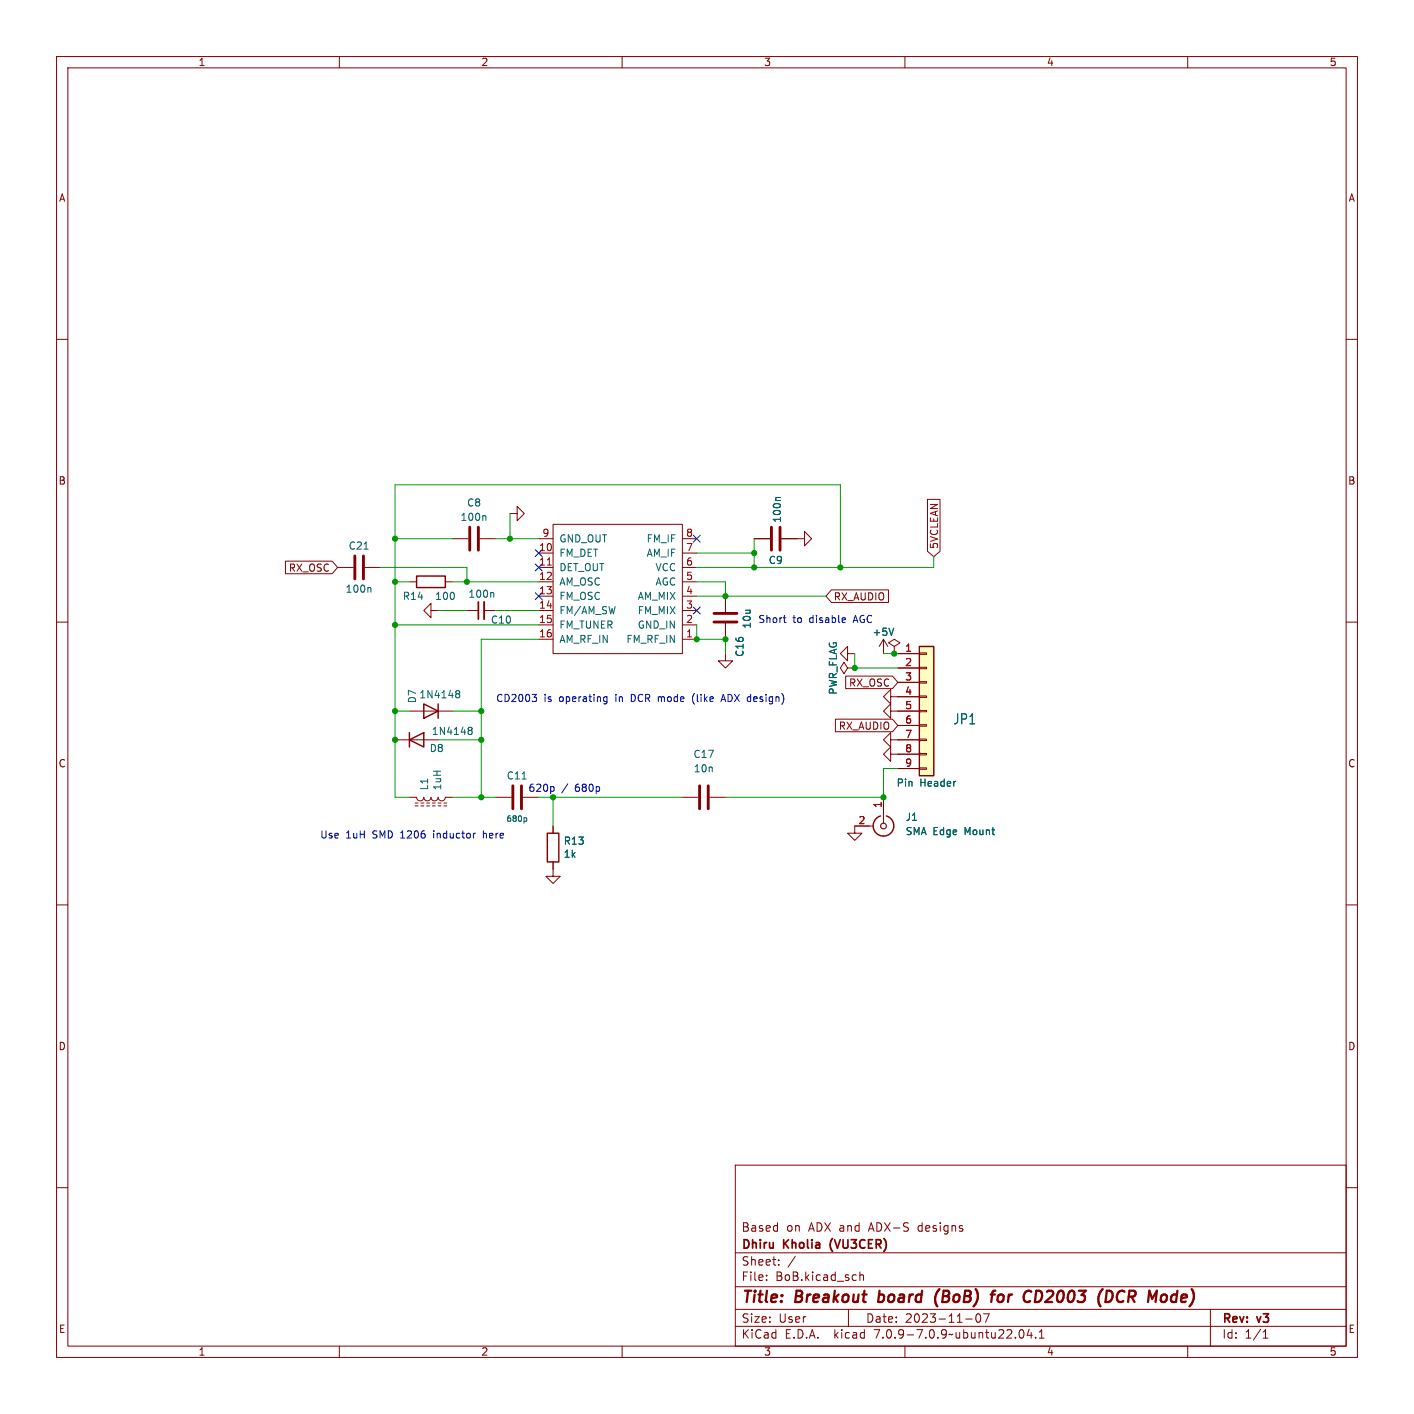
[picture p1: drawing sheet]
<svg xmlns="http://www.w3.org/2000/svg" width="250mm" height="250mm" viewBox="0 0 250 250" stroke-linecap="round" stroke-linejoin="round" font-family="sans-serif">
<g fill="none" stroke="#840000" stroke-width=".18">
<path d="M10 10h230v230h-230zM12 12h226v226h-226zM60 10v2M110 10v2M160 10v2M210 10v2M10 60h2M238 60h2M50.5 99.2h8.2l1 1.1-1 1.1h-8.2zM80 95.2h2.8M84.8 95.2h2.8M90.2 90.8h1.2v-1.3l1.3 1.3-1.3 1.3v-1.3"/>
<path d="M95.2 97.8h2.6M95.2 95.2h2.6M97.8 92.7h22.8v22.9h-22.8zM120.6 97.8h2.6M120.6 95.2h2.6M133.3 95.2h2.8M138.2 95.2h4v-1.2l1.3 1.2-1.3 1.3v-1.3M164 88.3h2.2v9.2l-1.1 .9-1.1-.9zM10 110h2M59.7 100.3h2.8M64.5 100.3h2.8M72.4 102.9h1.3"/>
<path d="M76.2 107.9v-1.2l-1.3 1.2 1.3 1.3v-1.3h1.3M78.7 102.9h1.3M82.5 107.9h2.1M85.6 107.9h2M95.2 100.3h2.6M95.2 102.9h2.6M95.2 107.9h2.6M95.2 113h2.6M95.2 105.4h2.6M95.2 110.5h2.6M120.6 100.3h2.6M120.6 102.9h2.6"/>
<path d="M120.6 107.9h2.6M120.6 113h2.6M120.6 105.4h2.6M120.6 110.5h2.6M128.3 115.6v1.2h1.2l-1.2 1.3-1.3-1.3h1.3M128.3 105.4v2.8M128.3 110.2v2.8M147 104.3h10.1v2.2h-10.1l-1-1.1zM149.5 119.5h8.3l.9 1.1-.9 1.2h-8.3zM149.9 115.6v-1.3l-1.3 1.3 1.3 1.2v-1.2h1.2M149.9 118.1l-.7-1-.6 1 .6 1 .7-1h1.2M151.1 118.1h.1"/>
<path d="M156.2 113l-.8 1.3M156.2 113v2.6M156.2 113l.8 1.3M158.1 114.3l1-.6-1-.7-1 .7 1 .6v1.3M158.1 115.6h.1M158.7 115.6h3.9M158.7 118.1h3.9M162.6 118h1.2v.2h-1.2zM162.6 115.4h1.2v.3h-1.2zM238 110h2M69.8 130.8h7.7M72.4 125.7h7.6"/>
<path d="M147.7 127.2h10.1l.9 1.1-.9 1.1h-10.1zM157.5 125.7v-1.2l-1.3 1.2 1.3 1.3v-1.3h5.1M157.5 123.2v-1.3l-1.3 1.3 1.3 1.3v-1.3h5.1M157.5 130.8v-1.3l-1.3 1.3 1.3 1.3v-1.3h5.1M157.5 133.3v-1.2l-1.3 1.2 1.3 1.3v-1.3h5.1M158.7 120.6h3.9M158.7 128.3h3.9M158.7 135.9h3.9M162.6 135.8h1.2v.2h-1.2zM162.6 133.2h1.2v.3h-1.2zM162.6 130.7h1.2v.2h-1.2zM162.6 128.1h1.2v.3h-1.2z"/>
<path d="M162.6 125.6h1.2v.3h-1.2zM162.6 123.1h1.2v.2h-1.2zM162.6 120.5h1.2v.3h-1.2zM10 160h2M72.4 141h1.3a.64 .64 0 0 0 .6 .6 .64 .64 0 0 0 .6-.6 .64 .64 0 0 0 .7 .6 .64 .64 0 0 0 .6-.6 .64 .64 0 0 0 .6 .6 .64 .64 0 0 0 .7-.6 .64 .64 0 0 0 .6 .6 .64 .64 0 0 0 .6-.6h1.3M73.4 142h.5M73.4 142.5h.5M74.4 142h.5M74.4 142.5h.5M75.4 142h.5M75.4 142.5h.5M76.5 142h.5"/>
<path d="M76.5 142.5h.5M77.5 142h.5M77.5 142.5h.5M78.5 142h.5M78.5 142.5h.5M87.6 141h2.8M92.5 141h2.7M97.8 152.4v2.5h1.3l-1.3 1.3-1.3-1.3h1.3M97.8 146v1.3M120.6 141h2.8M125.5 141h2.8M154.4 146h-3.3v1.3h1.3l-1.3 1.3-1.2-1.3h1.2"/>
<path d="M156.2 141v4.5M238 160h2M10 210h2M130 206h108v32h-108zM238 210h2M60 238v2M110 238v2M130 234.5h108M130 231.5h108M130 227.5h108M130 221.5h108M135.5 226.3v.1"/>
<path d="M135.5 225.5v.1M137.7 223.6v.1M137.7 222.8v.1M140.6 222.1l-1.3 2M150 231.5v3M152 224.9v1.5M152 225.5l.3-.1 .3 .1 .1 .9M160 238v2M170.8 233.2h1.1M172.7 232.4a.81 .81 0 0 0 .3 1.4l.3-.1 .1-.5-.1-.8M174.9 232.3l-.6 1.5M180.3 235.2l.2-.1a.81 .81 0 0 1 .6 .6 .81 .81 0 0 1-.3 .8l-.1 .1a.81 .81 0 0 1-.4-1.4z"/>
<path d="M182 235l-.4 1.1h.9M182.3 235.6v1M183.1 236.5v.1M183.8 236.6h.8M183.8 235.5l.4-.4v1.5M210 238v2M214 231.5v6.5M223.3 236.6h.9M223.3 235.5l.5-.4v1.5"/>
</g>
<path d="M155.3 230.1l.2 .1M155.5 228.2l-.2 2M166.1 227.9a2.35 2.35 0 0 0-.4 3.1M175.1 228.9h.8M176 228.2l-.4 .1-.1 .2M177.1 228.9a.62 .62 0 0 0-.7 .4v.7a.52 .52 0 0 0 .8 .1M183.7 228.2h-.5l-.2 2 .8-.1M195.7 228.2h.5a1.08 1.08 0 0 1 .5 1.1 1.08 1.08 0 0 1-.8 .9h-.4zM206.3 229.1v.7M207.1 229.3v.7" fill="none" stroke="#840000" stroke-width=".4"/>
<g fill="none" stroke="#006464" stroke-width=".18">
<path d="M64.4 97.1h.7M85.7 91.2l.2 .2v.6M138 88h-.7l-.2 .1M65.4 103.9l.2 .2v.6M87.1 104.8l.2 .1v.7M158 111.1l-.4 1.2M80.7 122.6l.1 .1M80.7 122.2l.3-.1 .2 .1 .1 .2-.3 .3M80.8 122.7h.2M80.8 122.7h-.1M81 122.7l.3 .2-.1 .4-.2 .1-.3-.1M82.9 129.1h.1"/>
<path d="M82.9 128.7l.3-.1 .2 .1 .1 .2-.3 .2M83 129.1h.2M83 129.1l-.1 .1M83.2 129.1l.3 .3-.1 .3-.2 .2-.3-.1M92.3 137.7h.7M92.9 144.6l.2 .2v.2l-.2 .2"/>
</g>
<path d="M62.7 98.3v4.1M64.3 98.3v4.1M83.1 93.2v4.1M84.6 93.2v4.1M136.4 93.2v4.1M137.9 93.2v4.1M126.2 110h4.1M126.2 108.5h4.1M90.7 138.9v4.1M92.2 138.9v4.1M123.7 138.9v4.1M125.2 138.9v4.1" fill="none" stroke="#840000" stroke-width=".51"/>
<path d="M162.6 114.3h2.5v22.9h-2.5z" fill="#ffffc2" stroke="#ffffc2" stroke-width=".18"/>
<path d="M73.7 101.9h5v2h-5zM162.6 114.3h2.5v22.9h-2.5zM72.4 130.8l2.5-1.3v2.6zM72.4 129.5v2.6M74.9 124.5l2.6 1.2-2.6 1.3zM77.5 124.5v2.5M96.8 147.3h2v5.1h-2zM155.7 144.3a1.81 1.81 0 0 0-1 2.8 1.81 1.81 0 0 0 3 0 1.81 1.81 0 0 0-1-2.8" fill="none" stroke="#840000" stroke-width=".25"/>
<circle cx="156.2" cy="146" r=".51" fill="none" stroke="#840000" stroke-width=".2"/>
<path d="M85.6 106.4v3.1" fill="none" stroke="#840000" stroke-width=".33"/>
<path d="M84.6 106.4v3.1" fill="none" stroke="#840000" stroke-width=".3"/>
<path d="M96.8 99.9h.7" fill="none" stroke="#a90000" stroke-width=".18"/>
<g fill="none" stroke="#0000c2" stroke-width=".18">
<path d="M138.5 109.2h.5M138.7 110l.3 .1M149.3 109.2l.2 .3-.6 .2M149.4 110l-.1 .1M94.1 122.8h.8l-.5 .5M94.6 123.3l.3 .2v.3l-.3 .2M97.7 139.1l.3 .2v.4l-.3 .2M106.8 124h.5M106.8 123.3h.5M107.3 123.2v1l-.2 .3-.3-.1M122.8 122.6a1.46 1.46 0 0 0 0 1.9M127.5 124l.4-1.2 .4 1.2"/>
<path d="M127.6 123.7h.6M84 147.3h.1M85.5 146.9v1.3M85.6 147.3l-.1 .2"/>
</g>
<g fill="none" stroke="#009600" stroke-width=".18">
<path d="M69.8 95.2h10.2M87.6 95.2h7.6M90.2 90.8v4.4M123.2 97.8h10.1M133.3 95.2v5.1M165.1 98.4v1.9h-41.9M67.3 100.3h15.2v2.6M69.8 102.9h2.6M69.8 110.5h25.4M77.5 107.9h5M80 102.9h15.2M87.6 107.9h7.6"/>
<path d="M95.2 113h-10.1v28M123.2 102.9h5.1v2.5M123.2 105.4h22.8M123.2 110.5v2.5h5.1v2.6M148.6 100.3v-14.6h-78.8v55.3h2.6M151.1 115.6v2.5h7.6M156.2 115.6h2.5M69.8 125.7h2.6M77.5 130.8h7.6M80 125.7h5.1M158.7 135.9h-2.5v5.1h-27.9M80 141h7.6"/>
<path d="M120.6 141h-22.8v5"/>
</g>
<path d="M94.6 97.2l1.3 1.2M94.6 99.7l1.3 1.2M95.9 97.2l-1.3 1.2M95.9 99.7l-1.3 1.2M122.6 94.6l1.2 1.3M123.8 94.6l-1.2 1.3M94.6 104.8l1.3 1.2M95.9 104.8l-1.3 1.2M122.6 107.3l1.2 1.3M123.8 107.3l-1.2 1.3" fill="none" stroke="#000084" stroke-width=".18"/>
<g fill="#009600" stroke="#009600" stroke-width=".18">
<circle cx="156.2" cy="141" r=".46"/>
<circle cx="128.3" cy="113" r=".46"/>
<circle cx="133.3" cy="97.8" r=".46"/>
<circle cx="148.6" cy="100.3" r=".46"/>
<circle cx="151.1" cy="118.1" r=".46"/>
<circle cx="158.1" cy="115.6" r=".46"/>
<circle cx="85.1" cy="141" r=".46"/>
<circle cx="97.8" cy="141" r=".46"/>
<circle cx="69.8" cy="110.5" r=".46"/>
<circle cx="90.2" cy="95.2" r=".46"/>
<circle cx="85.1" cy="125.7" r=".46"/>
<circle cx="69.8" cy="130.8" r=".46"/>
<circle cx="69.8" cy="125.7" r=".46"/>
<circle cx="82.5" cy="102.9" r=".46"/>
<circle cx="85.1" cy="130.8" r=".46"/>
<circle cx="69.8" cy="95.2" r=".46"/>
<circle cx="69.8" cy="102.9" r=".46"/>
<circle cx="128.3" cy="105.4" r=".46"/>
<circle cx="133.3" cy="100.3" r=".46"/>
<circle cx="123.2" cy="113" r=".46"/>
</g>
<g font-size="2.8" fill="#840000">
<text x="131" y="230.9">Title:</text>
<text x="140.7" y="230.9">Breakout</text>
<text x="156.1" y="230.9">board</text>
<text x="166.9" y="230.9">(BoB)</text>
<text x="177.7" y="230.9">for</text>
<text x="184.3" y="230.9">CD2003</text>
<text x="198.2" y="230.9">(DCR</text>
<text x="207.9" y="230.9">Mode)</text>
</g>
<text font-size="2.5" fill="#006464" x="168.5" y="128.3">JP1</text>
<g font-size="2.1" fill="#840000">
<text x="131" y="221.2">Dhiru</text>
<text x="131" y="218">Based</text>
<text x="138.6" y="221.2">Kholia</text>
<text x="139" y="218">on</text>
<text x="143" y="218">ADX and</text>
<text x="147.4" y="221.2">(VU3CER)</text>
<text x="153.9" y="218">ADX-S</text>
<text x="162.7" y="218">designs</text>
<text x="131" y="226.7">File:</text>
<text x="131" y="224">Sheet:</text>
<text x="137.1" y="226.7">BoB.kicad_sch</text>
<text x="131" y="236.9">KiCad</text>
<text x="131" y="234.1">Size:</text>
<text x="137.7" y="234.1">User</text>
<text x="138.7" y="236.9">E.D.A.</text>
<text x="147.6" y="236.9">kicad</text>
<text x="153" y="234.1">Date:</text>
<text x="154.9" y="236.9">7.0.9-7.0.9~ubuntu22.04.1</text>
<text x="160" y="234.1">2023-11-07</text>
<text x="216" y="234.3">Rev:</text>
<text x="216" y="236.9">Id:</text>
<text x="220.1" y="236.9">1/1</text>
<text x="222.4" y="234.3">v3</text>
</g>
<g font-size="1.8" fill="#840000">
<text x="35" y="11.9">1</text>
<text x="85" y="11.9">2</text>
<text x="135" y="11.9">3</text>
<text x="185" y="11.9">4</text>
<text x="235" y="11.9">5</text>
<text x="10.3" y="35.9">A</text>
<text x="238.4" y="35.9">A</text>
<text x="10.3" y="85.9">B</text>
<text x="238.3" y="85.9">B</text>
<text x="51" y="101.3">RX_OSC</text>
<text x="166.1" y="97.2" transform="rotate(-90 166.1 97.2)">5VCLEAN</text>
<text x="147.3" y="106.4">RX_AUDIO</text>
<text x="150" y="121.6">RX_OSC</text>
<text x="148.2" y="129.2">RX_AUDIO</text>
<text x="10.3" y="135.9">C</text>
<text x="238.3" y="135.9">C</text>
<text x="10.3" y="185.9">D</text>
<text x="238.3" y="185.9">D</text>
<text x="10.3" y="235.9">E</text>
<text x="35" y="239.9">1</text>
<text x="85" y="239.9">2</text>
<text x="135" y="239.9">3</text>
<text x="185" y="239.9">4</text>
<text x="235" y="239.9">5</text>
<text x="238.3" y="235.9">E</text>
</g>
<g font-size="1.8" fill="#006464">
<text x="82.5" y="89.8">C8</text>
<text x="81.3" y="92.3">100n</text>
<text x="138.3" y="92.5" transform="rotate(-90 138.3 92.5)">100n</text>
<text x="61.6" y="97.4">C21</text>
<text x="98.8" y="98.7">FM_DET</text>
<text x="98.8" y="101.2">DET_OUT</text>
<text x="98.8" y="96.1">GND_OUT</text>
<text x="114.2" y="98.7">AM_IF</text>
<text x="114.2" y="96.1">FM_IF</text>
<text x="115.8" y="101.2">VCC</text>
<text x="135.8" y="99.9">C9</text>
<text x="61" y="105">100n</text>
<text x="71.1" y="106.3">R14</text>
<text x="76.8" y="106.3">100</text>
<text x="82.7" y="105.9">100n</text>
<text x="98.8" y="103.7">AM_OSC</text>
<text x="98.8" y="106.3">FM_OSC</text>
<text x="112.7" y="106.3">AM_MIX</text>
<text x="115.8" y="103.7">AGC</text>
<text x="86.7" y="110.5">C10</text>
<text x="98.8" y="108.8">FM/AM_SW</text>
<text x="98.8" y="111.4">FM_TUNER</text>
<text x="98.8" y="113.9">AM_RF_IN</text>
<text x="110.7" y="113.9">FM_RF_IN</text>
<text x="112.7" y="111.4">GND_IN</text>
<text x="112.7" y="108.8">FM_MIX</text>
<text x="132.9" y="111.1" transform="rotate(-90 132.9 111.1)">10u</text>
<text x="154.2" y="112.6">+5V</text>
<text x="131.7" y="116.2" transform="rotate(-90 131.7 116.2)">C16</text>
<text x="73.8" y="124.5" transform="rotate(-90 73.8 124.5)">D7</text>
<text x="74.1" y="123.7">1N4148</text>
<text x="148.2" y="122.9" transform="rotate(-90 148.2 122.9)">PWR_FLAG</text>
<text x="76.2" y="130.1">1N4148</text>
<text x="75.9" y="133.2">D8</text>
<text x="122.5" y="134.2">C17</text>
<text x="122.6" y="136.8">10n</text>
<text x="75.9" y="139.8" transform="rotate(-90 75.9 139.8)">L1</text>
<text x="78.2" y="139.8" transform="rotate(-90 78.2 139.8)">1uH</text>
<text x="89.5" y="138">C11</text>
<text x="158.4" y="139.3">Pin</text>
<text x="162.6" y="139.3">Header</text>
<text x="99.6" y="149.6">R13</text>
<text x="160" y="145.3">J1</text>
<text x="160" y="147.9">SMA Edge</text>
<text x="170.7" y="147.9">Mount</text>
<text x="99.6" y="151.9">1k</text>
</g>
<g font-size="1.8" fill="#a90000">
<text x="95.8" y="95">9</text>
<text x="121.2" y="95">8</text>
<text x="95.2" y="97.5">10</text>
<text x="95.2" y="100.1">11</text>
<text x="121.2" y="100.1">6</text>
<text x="121.2" y="97.5">7</text>
<text x="95.2" y="102.6">12</text>
<text x="95.2" y="105.2">13</text>
<text x="95.2" y="107.7">14</text>
<text x="121.2" y="107.7">3</text>
<text x="121.2" y="105.2">4</text>
<text x="121.2" y="102.6">5</text>
<text x="95.2" y="110.2">15</text>
<text x="95.2" y="112.8">16</text>
<text x="121.2" y="112.8">1</text>
<text x="121.2" y="110.2">2</text>
<text x="159.9" y="115.3">1</text>
<text x="159.9" y="117.9">2</text>
<text x="159.9" y="120.4">3</text>
<text x="159.9" y="122.9">4</text>
<text x="159.9" y="125.5">5</text>
<text x="159.9" y="128">6</text>
<text x="159.9" y="130.6">7</text>
<text x="159.9" y="133.1">8</text>
<text x="159.9" y="135.6">9</text>
<text x="156" y="142.9" transform="rotate(-90 156 142.9)">1</text>
<text x="151.7" y="145.8">2</text>
</g>
<g font-size="1.8" fill="#0000c2">
<text x="134" y="110.2">Short</text>
<text x="140.2" y="110.2">to</text>
<text x="143.2" y="110.2">disable</text>
<text x="151.2" y="110.2">AGC</text>
<text x="87.6" y="124.2">CD2003</text>
<text x="96.2" y="124.2">is</text>
<text x="99" y="124.2">operating</text>
<text x="109.1" y="124.2">in</text>
<text x="112" y="124.2">DCR mode</text>
<text x="123.3" y="124.2">(like</text>
<text x="128.7" y="124.2">ADX design)</text>
<text x="99.3" y="140.1">/</text>
<text x="101.8" y="140.1">680p</text>
<text x="56.5" y="148.3">Use</text>
<text x="61.1" y="148.3">1uH</text>
<text x="66" y="148.3">SMD 1206</text>
<text x="77.1" y="148.3">inductor</text>
<text x="86.1" y="148.3">here</text>
</g>
<text font-size="1.8" fill="#009600" x="93.3" y="140.1">620p</text>
<text font-size="1.4" fill="#006464" x="89.4" y="145.5">680p</text>
</svg>
